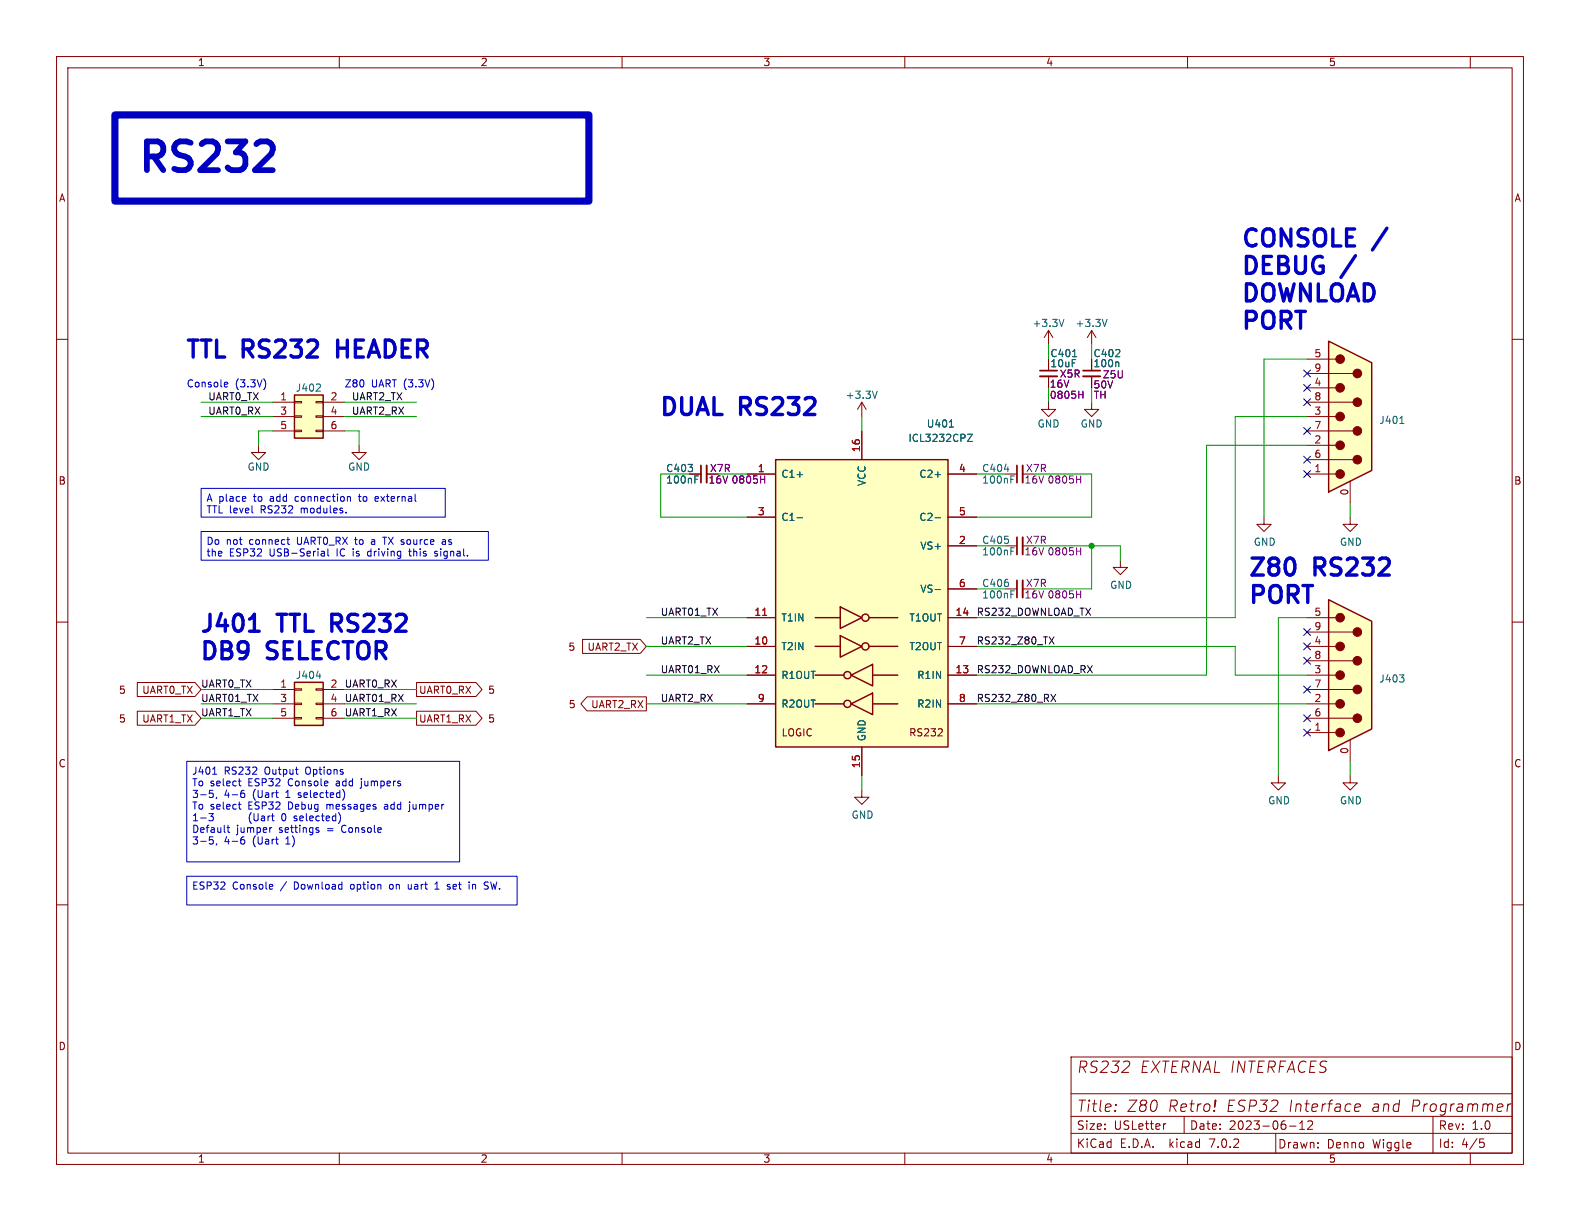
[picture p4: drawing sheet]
<svg xmlns="http://www.w3.org/2000/svg" width="279mm" height="216mm" viewBox="0 0 279 216" stroke-linecap="round" stroke-linejoin="round" font-family="sans-serif">
<g fill="none" stroke="#840000" stroke-width=".18">
<path d="M10 10h259.4v195.9h-259.4zM12 12h255.4v191.9h-255.4zM60 10v2M110 10v2M160 10v2M210 10v2M260 10v2M10 60h2M185.4 58.4l-.7 1.3M185.4 58.4v2.6M185.4 58.4l.8 1.3M267.4 60h2"/>
<path d="M45.7 78.7v1.3h1.3l-1.3 1.3-1.3-1.3h1.3M10 110h2M267.4 110h2M48.3 121.9h3.8M48.3 124.5h3.8M48.3 127h3.8M52.1 126.9h1.2v.2h-1.2zM52.1 124.3h1.2v.3h-1.2zM52.1 121.8h1.2v.2h-1.2zM55.9 126.9h1.2v.2h-1.2zM55.9 124.3h1.2v.3h-1.2zM55.9 121.8h1.2v.2h-1.2z"/>
<path d="M57.1 121.9h3.9M57.1 124.5h3.9M57.1 127h3.9M10 160h2M267.4 160h2M189.4 186.9h78v17h-78zM189.4 197.4h78M189.4 193.4h78M206.2 198.7l-.3 .1M209.4 197.4v3M228 199.1h1.2M229.8 199.7h.9"/>
<path d="M229.8 198.6l.5-.4v1.5M231.3 198.3l.5-.1 .2 .1 .1 .3-.9 1.1h.9M239.6 195.9l.9-.2v-.4l-.2-.1-.6 .1-.2 .9 .3 .3 .6-.1M253.4 197.4v6.5M266.7 195.2l-.2 1.3M267.2 195.2l-.4 .1-.2 .3M60 203.9v2M110 203.9v2M160 203.9v2M189.4 200.4h78M210 203.9v2M225.6 200.4v3.5"/>
<path d="M260 203.9v2M261.7 201.4h.7M261.8 202h.4l.3 .3-.2 .5-.5 .1"/>
</g>
<path d="M52.1 120.7h5v7.6h-5z" fill="#ffffc2" stroke="#ffffc2" stroke-width=".18"/>
<path d="M52.1 120.7h5v7.6h-5z" fill="none" stroke="#840000" stroke-width=".25"/>
<path d="M188.1 56.5l-.4 1.2M55.9 119.5h.8" fill="none" stroke="#006464" stroke-width=".18"/>
<path d="M234.9 60.3l7.7 3.8v19.1l-7.7 3.8z" fill="#ffffc2"/>
<g fill="#840000" stroke="#840000" stroke-width=".18">
<circle cx="237" cy="83.8" r=".76"/>
<circle cx="237" cy="78.7" r=".76"/>
<circle cx="237" cy="73.7" r=".76"/>
<circle cx="237" cy="68.6" r=".76"/>
<circle cx="237" cy="63.5" r=".76"/>
<circle cx="240" cy="81.3" r=".76"/>
<circle cx="240" cy="76.2" r=".76"/>
<circle cx="240" cy="71.1" r=".76"/>
<circle cx="240" cy="66" r=".76"/>
</g>
<path d="M231.1 78.7h5.1M231.1 76.2h8.2M231.1 73.7h5.1M231.1 71.1h8.2M231.1 68.6h5.1M231.1 66h8.2M231.1 63.5h5.1M231.1 83.8h5.1M231.1 81.3h8.2M238.8 85.1v3.8" fill="none" stroke="#840000" stroke-width=".18"/>
<path d="M234.9 60.3l7.7 3.8v19.1l-7.7 3.8z" fill="none" stroke="#840000" stroke-width=".25"/>
<path d="M247.5 74.9h.8" fill="none" stroke="#006464" stroke-width=".18"/>
<path d="M234.9 106l7.7 3.9v19l-7.7 3.8z" fill="#ffffc2"/>
<g fill="#840000" stroke="#840000" stroke-width=".18">
<circle cx="237" cy="129.5" r=".76"/>
<circle cx="237" cy="124.5" r=".76"/>
<circle cx="237" cy="119.4" r=".76"/>
<circle cx="237" cy="114.3" r=".76"/>
<circle cx="237" cy="109.2" r=".76"/>
<circle cx="240" cy="127" r=".76"/>
<circle cx="240" cy="121.9" r=".76"/>
<circle cx="240" cy="116.8" r=".76"/>
<circle cx="240" cy="111.8" r=".76"/>
</g>
<g fill="none" stroke="#840000" stroke-width=".18">
<path d="M193 58.4v2.6M193 58.4l-.7 1.3M193 58.4l.8 1.3M48.3 71.1h3.8M48.3 73.7h3.8M48.3 76.2h3.8M52.1 76.1h1.2v.2h-1.2zM52.1 73.5h1.2v.3h-1.2zM52.1 71h1.2v.2h-1.2zM55.9 76.1h1.2v.2h-1.2zM55.9 73.5h1.2v.3h-1.2zM55.9 71h1.2v.2h-1.2z"/>
<path d="M57.1 71.1h3.9M57.1 73.7h3.9M57.1 76.2h3.9M63.5 78.7v1.3h1.3l-1.3 1.3-1.3-1.3h1.3M152.4 71.1v2.6M152.4 76.2v5.1M152.4 71.1l-.8 1.3M152.4 71.1l.8 1.3M185.4 71.1v1.3h1.3l-1.3 1.3-1.3-1.3h1.3M185.4 66.5v2.1M193 71.1v1.3h1.3l-1.3 1.3-1.2-1.3h1.2M193 66.5v2.1"/>
<path d="M121.9 83.8h2.1M132.1 83.8h5.1M132.1 91.4h5.1M167.6 83.8h5.1M167.6 96.5h5.1M167.6 91.4h5.1M177.8 83.8h2M177.8 96.5h2M198.1 99.1v1.2h1.3l-1.3 1.3-1.3-1.3h1.3M223.5 91.4v1.3h1.3l-1.3 1.3-1.3-1.3h1.3M238.8 91.4v1.3h1.2l-1.2 1.3-1.3-1.3h1.3M103 113.1h10.2l1.1 1.2-1.1 1.2h-10.2z"/>
<path d="M132.1 119.4h5.1M132.1 114.3h5.1M132.1 109.2h5.1M167.6 119.4h5.1M167.6 114.3h5.1M167.6 109.2h5.1M167.6 104.1h5.1M177.8 104.1h2M231.1 119.4h5.1M231.1 116.8h8.2M231.1 114.3h5.1M231.1 111.8h8.2"/>
<path d="M231.1 109.2h5.1M24.3 120.7h10.2l1.1 1.2-1.1 1.3h-10.2zM24.3 125.8h10.2l1.1 1.2-1.1 1.2h-10.2zM73.7 120.7h10.5l1 1.2-1 1.3h-10.5zM73.7 125.8h10.5l1 1.2-1 1.2h-10.5zM103.8 123.2h10.5v2.5h-10.5l-1.1-1.2zM132.1 124.5h5.1M152.4 139.7v1.3h1.3l-1.3 1.2-1.3-1.2h1.3M152.4 132.1v5.1M167.6 124.5h5.1M226.1 137.2v1.2h1.2l-1.2 1.3-1.3-1.3h1.3M231.1 129.5h5.1"/>
<path d="M231.1 127h8.2M231.1 124.5h5.1M231.1 121.9h8.2M238.8 137.2v1.2h1.2l-1.2 1.3-1.3-1.3h1.3M238.8 130.8v3.8"/>
</g>
<g fill="none" stroke="#840000" stroke-width=".25">
<path d="M52.1 69.9h5v7.6h-5zM137.2 81.3h30.4v50.8h-30.4zM144.1 114.3h4.5M144.1 109.2h4.5M144.1 119.4h5.1M148.6 112.4l3.8 1.9-3.8 1.9zM148.6 107.3l3.8 1.9-3.8 1.9zM150.5 119.4l3.8-1.9v3.8zM153.7 114.3h5M153.7 109.2h5M154.3 119.4h4.4M234.9 106l7.7 3.9v19l-7.7 3.8z"/>
<path d="M144.1 124.5h5.1M150.5 124.5l3.8-1.9v3.8zM154.3 124.5h4.4"/>
<circle cx="149.9" cy="119.4" r=".63"/>
<circle cx="153" cy="114.3" r=".63"/>
<circle cx="153" cy="109.2" r=".63"/>
<circle cx="149.9" cy="124.5" r=".63"/>
</g>
<g fill="none" stroke="#006464" stroke-width=".18">
<path d="M195.8 56.5l-.5 1.2M55.9 69.2h.8M56.6 68v.4M155.1 69.2l-.4 1.2M167.9 75.5h.7M171.1 76.8h.8l-.8 1.3h.8M189.7 63.1h.7M197.7 64l.1 .2v.6M122.9 84.2h.6M141 91.5h.9M165.4 91.5h.9M165.4 83.9h.9"/>
<path d="M178.8 84.2h.6M178.8 96.9h.6M165.4 104.2h.9M178.8 104.5h.6M247.5 119.3h.8l-.5 .5M248.2 119.9v.6"/>
</g>
<path d="M183.9 65.5h3M191.5 65.5h3.1M124 82.3v3M179.8 82.3v3M179.8 95v3M179.8 102.6v3.1" fill="none" stroke="#840000" stroke-width=".3"/>
<path d="M183.9 66.5h3M191.5 66.5h3.1M125 82.3v3M180.8 82.3v3M180.8 95v3M180.8 102.6v3.1" fill="none" stroke="#840000" stroke-width=".33"/>
<path d="M190.8 69.8h.7M191.5 69.2v1.2M134.5 84.8h.7M135.2 84.2v1.2M190.4 84.8h.7M190.4 97.5h.7M191.1 84.2v1.2M191.1 96.9v1.2M190.4 105.1h.7M191.1 104.5v1.2" fill="none" stroke="#840084" stroke-width=".18"/>
<g fill="#ffffc2" stroke="#ffffc2" stroke-width=".18">
<path d="M137.2 81.3h30.4v50.8h-30.4z"/>
<path d="M52.1 69.9h5v7.6h-5z"/>
</g>
<path d="M134.9 108.8h.7" fill="none" stroke="#a90000" stroke-width=".18"/>
<path d="M185.5 112.6l.9 1.3M186.4 112.6l-.9 1.3M185.8 122.8l.9 1.2M186.7 122.8l-.9 1.2" fill="none" stroke="#0f0f0f" stroke-width=".18"/>
<g fill="none" stroke="#0000c2" stroke-width=".18">
<path d="M39.9 67.6h.3l.1 .3-.6 .1M40.2 68.4h-.3M46.9 67.3l.1 .5-.1 .7M35.6 94h50.8v5.1h-50.8zM35.6 86.4h43.1v5h-43.1zM44.6 90.6l.1 .1M50.7 95.4h.5M50.9 96.1l.3 .2M57 97.5h.2l.2 .2v.6M57.4 98.3h-.4M57.4 97.8h-.4M58 97.1v1l.2 .2"/>
<path d="M61.2 90.6v.1M61.5 87.9h.4l.1 .7M67.7 95h.7M72.3 97.5h.4M76.8 98.3h.2M77 97.5l-.2 .2 .2 .2M78.6 95.4l-.4 .1M78.7 95.8h-.3l-.2 .2v.2l.5 .1M33 134.6h48.3v17.8h-48.3zM37.6 136.9h.7M42.1 138.1h.5M42.4 138.9l.2 .1"/>
<path d="M43.2 139.7l-.5 .2M60.8 139.8a1.5 1.5 0 0 1-.2 1.6M33 154.9h58.4v5.1h-58.4zM37.5 140.2l.2 .3v.3l-.2 .2M37.5 148.5l.2 .2v.3l-.2 .2M37.7 143.9l-.4 .4 .4 .2v.5l-.2 .1h-.5M38.3 141l-.1 .2M38.3 149.2l-.1 .2M40.1 146.3h.5M40.3 145.9v1.1l.3 .2M42.1 142.2h.5M42.4 143l.2 .1"/>
<path d="M42.7 140.3l.3-.1 .3 .3-.1 .5h-.5M42.8 148.5h-.1M43 148.5l.3 .2v.3l-.3 .2h-.3M48.1 156.4l.1 .3-.6 .1M48.2 157.2h-.1M49.9 144l-.1 .3 .1 .7M52 145.1h.4M52 144.5l.4 .2M52.1 144.3l-.1 .2M56 146.8h.3l.1 .2-.2 .2h-.2M72.2 143.5h.1M76.9 157.2h.7"/>
<path d="M77.2 156.1l-.3 .2M79.1 157.2h.3M79.4 156.4l-.3 .2v.1l.3 .1M83 156v.1M83 156.4v.8M85.6 157.2h.6M85.6 156.3l.1 .2 .5 .2M86.2 156h-.3l-.3 .2"/>
</g>
<path d="M44.1 111.6h1.7" fill="none" stroke="#0000c2" stroke-width=".6"/>
<path d="M20.3 20.3h83.8v15.3h-83.8z" fill="none" stroke="#0000c2" stroke-width="1.3"/>
<g fill="none" stroke="#009600" stroke-width=".18">
<path d="M35.6 73.7h12.7M35.6 71.1h12.7M48.3 76.2h-2.6v2.5M61 76.2h2.5v2.5M61 73.7h12.7M61 71.1h12.7M152.4 73.7v2.5M185.4 61v2.5M185.4 68.6v2.5M193 61v2.5M193 68.6v2.5M231.1 73.7h-12.7v35.5h-45.7"/>
<path d="M231.1 78.7h-17.7v40.7h-40.7M231.1 63.5h-7.6v27.9M121.9 83.8h-5.1v7.6h15.3M127 83.8h5.1M172.7 96.5h5.1M172.7 83.8h5.1M182.9 83.8h10.1v7.6h-20.3M182.9 96.5h15.2v2.6M193 96.5v7.6h-10.1M238.8 88.9v2.5M114.3 119.4h17.8M114.3 109.2h17.8"/>
<path d="M114.3 114.3h17.8M172.7 114.3h45.7v5.1h12.7M172.7 104.1h5.1M231.1 109.2h-5v28M35.6 124.5h12.7M35.6 127h12.7M35.6 121.9h12.7M61 124.5h12.7M61 127h12.7M61 121.9h12.7M114.3 124.5h17.8M152.4 137.2v2.5"/>
<path d="M172.7 124.5h58.4M238.8 134.6v2.6"/>
</g>
<g fill="none" stroke="#000084" stroke-width=".18">
<path d="M230.5 75.6l1.2 1.2M230.5 65.4l1.2 1.2M230.5 70.5l1.2 1.2M230.5 68l1.2 1.2M231.7 75.6l-1.2 1.2M231.7 65.4l-1.2 1.2M231.7 70.5l-1.2 1.2M231.7 68l-1.2 1.2M230.5 80.7l1.2 1.2M230.5 83.2l1.2 1.2M231.7 80.7l-1.2 1.2M231.7 83.2l-1.2 1.2"/>
<path d="M230.5 113.7l1.2 1.2M230.5 111.2l1.2 1.2M230.5 116.2l1.2 1.2M231.7 113.7l-1.2 1.2M231.7 111.2l-1.2 1.2M231.7 116.2l-1.2 1.2M230.5 121.3l1.2 1.2M230.5 128.9l1.2 1.2M230.5 126.4l1.2 1.2M231.7 121.3l-1.2 1.2M231.7 128.9l-1.2 1.2M231.7 126.4l-1.2 1.2"/>
</g>
<circle cx="193" cy="96.5" r=".46" fill="#009600" stroke="#009600" stroke-width=".18"/>
<text font-size="7.1" fill="#0000c2" x="24.8" y="32.4">RS232</text>
<g font-size="4.2" fill="#0000c2">
<text x="219.7" y="43.9">CONSOLE</text>
<text x="243.3" y="43.9">/</text>
<text x="219.7" y="48.7">DEBUG</text>
<text x="219.7" y="53.6">DOWNLOAD</text>
<text x="237.7" y="48.7">/</text>
<text x="219.7" y="58.4">PORT</text>
<text x="33" y="63.5">TTL RS232</text>
<text x="60.8" y="63.5">HEADER</text>
<text x="116.8" y="73.7">DUAL RS232</text>
<text x="221" y="102">Z80</text>
<text x="221" y="106.9">PORT</text>
<text x="232.7" y="102">RS232</text>
<text x="35.6" y="112">J401</text>
<text x="49.6" y="112">TTL RS232</text>
<text x="35.6" y="116.8">DB9</text>
<text x="47.6" y="116.8">SELECTOR</text>
</g>
<g font-size="2.8" fill="#840000">
<text x="190.4" y="189.9">RS232</text>
<text x="201.5" y="189.9">EXTERNAL INTERFACES</text>
<text x="190.4" y="196.8">Title:</text>
<text x="199.2" y="196.8">Z80</text>
<text x="206.4" y="196.8">Retro!</text>
<text x="216.6" y="196.8">ESP32</text>
<text x="227.6" y="196.8">Interface</text>
<text x="242.2" y="196.8">and</text>
<text x="249.1" y="196.8">Programmer</text>
</g>
<g font-size="2.1" fill="#840000">
<text x="190.4" y="203.1">KiCad</text>
<text x="190.4" y="199.9">Size:</text>
<text x="197" y="199.9">USLetter</text>
<text x="198.1" y="203.1">E.D.A.</text>
<text x="206.8" y="203.1">kicad</text>
<text x="210.4" y="199.9">Date:</text>
<text x="213.9" y="203.1">7.0.2</text>
<text x="217.3" y="199.9">2023-06-12</text>
<text x="226" y="203.2">Drawn:</text>
<text x="234.7" y="203.2">Denno</text>
<text x="242.7" y="203.2">Wiggle</text>
<text x="254.4" y="199.9">Rev:</text>
<text x="254.4" y="203.1">Id:</text>
<text x="258.4" y="203.1">4/5</text>
<text x="260.3" y="199.9">1.0</text>
</g>
<g font-size="1.8" fill="#840000">
<text x="35" y="11.8">1</text>
<text x="85" y="11.8">2</text>
<text x="135" y="11.8">3</text>
<text x="185" y="11.8">4</text>
<text x="235" y="11.8">5</text>
<text x="10.4" y="35.8">A</text>
<text x="267.8" y="35.8">A</text>
<text x="185.7" y="65.1">10uF</text>
<text x="193.3" y="65.1">100n</text>
<text x="125.5" y="83.6">X7R</text>
<text x="10.3" y="85.8">B</text>
<text x="267.7" y="85.8">B</text>
<text x="100.4" y="115.2">5</text>
<text x="103.8" y="115.2">UART2_TX</text>
<text x="20.9" y="122.8">5</text>
<text x="25" y="122.8">UART0_TX</text>
<text x="74.1" y="122.8">UART0_RX</text>
<text x="86.3" y="122.8">5</text>
<text x="100.5" y="125.4">5</text>
<text x="104.4" y="125.4">UART2_RX</text>
<text x="20.9" y="127.9">5</text>
<text x="25" y="127.9">UART1_TX</text>
<text x="74.1" y="127.9">UART1_RX</text>
<text x="86.3" y="127.9">5</text>
<text x="138.1" y="130.4">LOGIC</text>
<text x="160.7" y="130.4">RS232</text>
<text x="10.3" y="135.8">C</text>
<text x="267.7" y="135.8">C</text>
<text x="10.3" y="185.8">D</text>
<text x="267.7" y="185.8">D</text>
<text x="35" y="205.7">1</text>
<text x="85" y="205.7">2</text>
<text x="135" y="205.7">3</text>
<text x="185" y="205.7">4</text>
<text x="235" y="205.7">5</text>
</g>
<g font-size="1.8" fill="#006464">
<text x="182.5" y="58">+3.3V</text>
<text x="190.1" y="58">+3.3V</text>
<text x="185.7" y="63.3">C401</text>
<text x="193.3" y="63.3">C402</text>
<text x="52.2" y="69.4">J402</text>
<text x="149.5" y="70.7">+3.3V</text>
<text x="163.8" y="75.8">U401</text>
<text x="183.4" y="75.8">GND</text>
<text x="191" y="75.8">GND</text>
<text x="243.8" y="75.1">J401</text>
<text x="43.7" y="83.4">GND</text>
<text x="61.5" y="83.4">GND</text>
<text x="117.7" y="83.6">C403</text>
<text x="160.6" y="78.3">ICL3232CPZ</text>
<text x="173.6" y="83.6">C404</text>
<text x="117.7" y="85.7">100nF</text>
<text x="138.2" y="84.6">C1+</text>
<text x="153.2" y="86.1" transform="rotate(-90 153.2 86.1)">VCC</text>
<text x="162.4" y="84.6">C2+</text>
<text x="173.6" y="85.7">100nF</text>
<text x="138.2" y="92.3">C1-</text>
<text x="162.4" y="92.3">C2-</text>
<text x="162.6" y="97.3">VS+</text>
<text x="173.6" y="96.3">C405</text>
<text x="173.6" y="98.4">100nF</text>
<text x="221.6" y="96.7">GND</text>
<text x="236.9" y="96.7">GND</text>
<text x="162.6" y="105">VS-</text>
<text x="173.6" y="103.9">C406</text>
<text x="173.6" y="106">100nF</text>
<text x="196.2" y="104.3">GND</text>
<text x="138.2" y="110">T1IN</text>
<text x="160.7" y="110">T1OUT</text>
<text x="138.2" y="115.1">T2IN</text>
<text x="160.7" y="115.1">T2OUT</text>
<text x="52.2" y="120.2">J404</text>
<text x="138.2" y="120.2">R1OUT</text>
<text x="138.2" y="125.3">R2OUT</text>
<text x="162.1" y="120.2">R1IN</text>
<text x="162.1" y="125.3">R2IN</text>
<text x="243.8" y="120.8">J403</text>
<text x="153.2" y="131.1" transform="rotate(-90 153.2 131.1)">GND</text>
<text x="224.2" y="142.4">GND</text>
<text x="236.9" y="142.4">GND</text>
<text x="150.5" y="144.9">GND</text>
</g>
<g font-size="1.8" fill="#a90000">
<text x="232.4" y="63.2">5</text>
<text x="232.4" y="65.8">9</text>
<text x="49.5" y="70.9">1</text>
<text x="58.4" y="70.9">2</text>
<text x="232.4" y="68.3">4</text>
<text x="232.4" y="70.9">8</text>
<text x="49.5" y="73.4">3</text>
<text x="49.5" y="75.9">5</text>
<text x="58.4" y="73.4">4</text>
<text x="58.4" y="75.9">6</text>
<text x="232.4" y="73.4">3</text>
<text x="232.4" y="75.9">7</text>
<text x="134" y="83.6">1</text>
<text x="152.1" y="80" transform="rotate(-90 152.1 80)">16</text>
<text x="169.5" y="83.6">4</text>
<text x="232.4" y="83.6">1</text>
<text x="232.4" y="78.5">2</text>
<text x="232.4" y="81">6</text>
<text x="238.5" y="87.7" transform="rotate(-90 238.5 87.7)">0</text>
<text x="134" y="91.2">3</text>
<text x="169.5" y="91.2">5</text>
<text x="169.5" y="96.3">2</text>
<text x="169.5" y="103.9">6</text>
<text x="133.3" y="109">11</text>
<text x="168.9" y="109">14</text>
<text x="232.4" y="109">5</text>
<text x="232.4" y="111.5">9</text>
<text x="133.3" y="114">10</text>
<text x="133.3" y="119.1">12</text>
<text x="168.9" y="119.1">13</text>
<text x="169.5" y="114">7</text>
<text x="232.4" y="119.1">3</text>
<text x="232.4" y="114">4</text>
<text x="232.4" y="116.6">8</text>
<text x="49.5" y="121.7">1</text>
<text x="49.5" y="124.2">3</text>
<text x="58.4" y="121.7">2</text>
<text x="58.4" y="124.2">4</text>
<text x="134" y="124.2">9</text>
<text x="169.5" y="124.2">8</text>
<text x="232.4" y="124.2">2</text>
<text x="232.4" y="121.7">7</text>
<text x="49.5" y="126.7">5</text>
<text x="58.4" y="126.7">6</text>
<text x="232.4" y="129.3">1</text>
<text x="232.4" y="126.7">6</text>
<text x="152.1" y="135.9" transform="rotate(-90 152.1 135.9)">15</text>
<text x="238.5" y="133.4" transform="rotate(-90 238.5 133.4)">0</text>
</g>
<g font-size="1.8" fill="#0000c2">
<text x="33" y="68.6">Console</text>
<text x="41.6" y="68.6">(3.3V)</text>
<text x="61" y="68.6">Z80</text>
<text x="65.7" y="68.6">UART (3.3V)</text>
<text x="36.5" y="89">A place</text>
<text x="44.9" y="89">to</text>
<text x="47.9" y="89">add</text>
<text x="52.4" y="89">connection</text>
<text x="63.9" y="89">to</text>
<text x="66.8" y="89">external</text>
<text x="36.5" y="91">TTL level</text>
<text x="46.1" y="91">RS232</text>
<text x="53.3" y="91">modules.</text>
<text x="36.5" y="96.6">Do</text>
<text x="36.5" y="98.6">the</text>
<text x="40" y="96.6">not</text>
<text x="40.6" y="98.6">ESP32</text>
<text x="44.1" y="96.6">connect</text>
<text x="47.7" y="98.6">USB-Serial</text>
<text x="52.7" y="96.6">UART0_RX to</text>
<text x="59.7" y="98.6">IC is</text>
<text x="65.4" y="98.6">driving</text>
<text x="66.1" y="96.6">a</text>
<text x="68.3" y="96.6">TX source</text>
<text x="72.9" y="98.6">this</text>
<text x="77.5" y="98.6">signal.</text>
<text x="79" y="96.6">as</text>
<text x="34" y="137.2">J401</text>
<text x="39.7" y="137.2">RS232</text>
<text x="46.9" y="137.2">Output</text>
<text x="54.2" y="137.2">Options</text>
<text x="34" y="139.3">To select</text>
<text x="34" y="141.3">3-5,</text>
<text x="34" y="143.4">To select</text>
<text x="39.7" y="141.3">4-6</text>
<text x="44" y="139.3">ESP32</text>
<text x="44" y="143.4">ESP32</text>
<text x="44.7" y="141.3">(Uart</text>
<text x="50.7" y="141.3">1</text>
<text x="51.1" y="139.3">Console</text>
<text x="51.1" y="143.4">Debug</text>
<text x="53" y="141.3">selected)</text>
<text x="58" y="143.4">messages</text>
<text x="59.7" y="139.3">add</text>
<text x="64.2" y="139.3">jumpers</text>
<text x="68.4" y="143.4">add</text>
<text x="72.9" y="143.4">jumper</text>
<text x="34" y="145.5">1-3</text>
<text x="34" y="147.5">Default</text>
<text x="34" y="149.6">3-5,</text>
<text x="39.7" y="149.6">4-6</text>
<text x="41.8" y="147.5">jumper</text>
<text x="44.5" y="145.5">(Uart</text>
<text x="44.7" y="149.6">(Uart</text>
<text x="49.4" y="147.5">settings</text>
<text x="50.5" y="145.5">0</text>
<text x="50.7" y="149.6">1)</text>
<text x="52.8" y="145.5">selected)</text>
<text x="58" y="147.5">=</text>
<text x="60.7" y="147.5">Console</text>
<text x="34" y="157.5">ESP32</text>
<text x="41.1" y="157.5">Console</text>
<text x="49.7" y="157.5">/</text>
<text x="52.1" y="157.5">Download</text>
<text x="62.2" y="157.5">option</text>
<text x="69.3" y="157.5">on</text>
<text x="72.7" y="157.5">uart</text>
<text x="77.6" y="157.5">1</text>
<text x="79.9" y="157.5">set</text>
<text x="83.8" y="157.5">in</text>
<text x="86.6" y="157.5">SW.</text>
</g>
<g font-size="1.8" fill="#0f0f0f">
<text x="36.8" y="70.9">UART0_TX</text>
<text x="62.2" y="70.9">UART2_TX</text>
<text x="36.8" y="73.4">UART0_RX</text>
<text x="62.2" y="73.4">UART2_RX</text>
<text x="116.8" y="109">UART01_TX</text>
<text x="172.7" y="109">RS232_DOWNLOAD_TX</text>
<text x="116.8" y="114">UART2_TX</text>
<text x="116.8" y="119.1">UART01_RX</text>
<text x="172.7" y="119.1">RS232_DOWNLOAD_RX</text>
<text x="172.7" y="114">RS232_Z80_TX</text>
<text x="35.6" y="121.7">UART0_TX</text>
<text x="35.6" y="124.2">UART01_TX</text>
<text x="61" y="124.2">UART01_RX</text>
<text x="61" y="121.7">UART0_RX</text>
<text x="116.8" y="124.2">UART2_RX</text>
<text x="172.7" y="124.2">RS232_Z80_RX</text>
<text x="35.6" y="126.7">UART1_TX</text>
<text x="61" y="126.7">UART1_RX</text>
</g>
<g font-size="1.8" fill="#840084">
<text x="185.6" y="68.7">16V</text>
<text x="185.6" y="70.7">0805H</text>
<text x="187.3" y="66.9">X5R</text>
<text x="193.3" y="68.8">50V</text>
<text x="193.4" y="70.7">TH</text>
<text x="195" y="67.1">Z5U</text>
<text x="181.4" y="83.6">X7R</text>
<text x="125.2" y="85.7">16V 0805H</text>
<text x="181.1" y="85.7">16V 0805H</text>
<text x="181.1" y="98.4">16V 0805H</text>
<text x="181.4" y="96.3">X7R</text>
<text x="181.1" y="106">16V 0805H</text>
<text x="181.4" y="103.9">X7R</text>
</g>
</svg>
